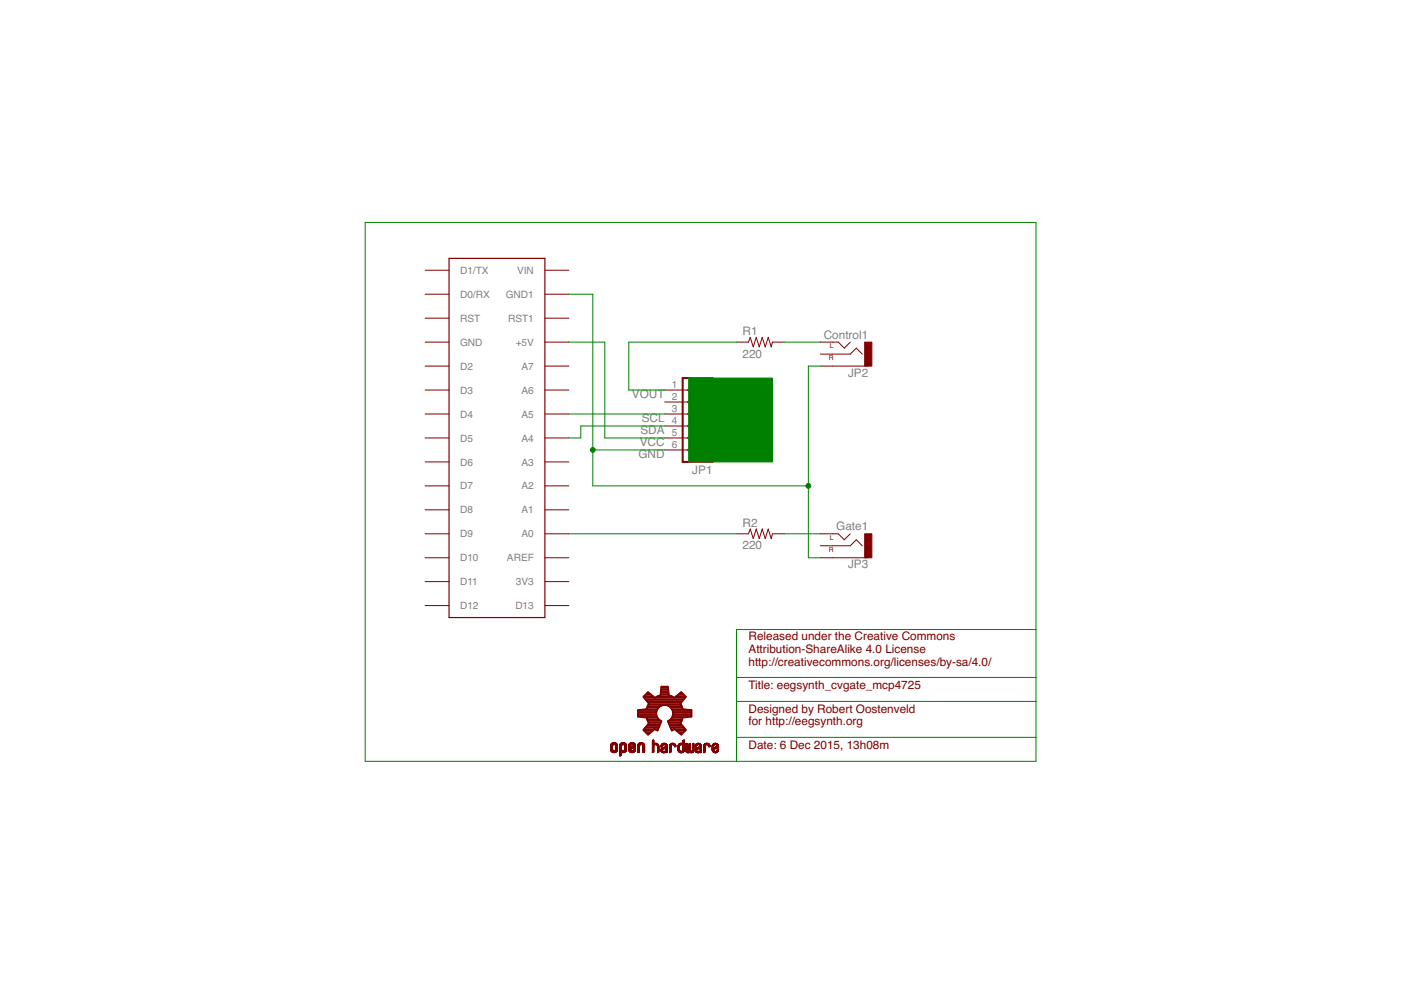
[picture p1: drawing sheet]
<svg xmlns="http://www.w3.org/2000/svg" width="297mm" height="210mm" viewBox="0 0 297 210" stroke-linecap="round" stroke-linejoin="round" font-family="sans-serif">
<path d="M95.2 54.8h20.3v76.1h-20.3z" fill="none" stroke="#800000" stroke-width=".25"/>
<g fill="none" stroke="#800000" stroke-width=".21">
<path d="M90.1 57.3h5.1M115.5 57.3h5.1M90.1 62.4h5.1M90.1 67.5h5.1M90.1 72.5h5.1M90.1 77.6h5.1M115.5 62.4h5.1M115.5 67.5h5.1M115.5 72.5h5.1M115.5 77.6h5.1M156.1 72.5h2.6l.4-1 .6 2.1 .6-2.1 .7 2.1 .6-2.1 .6 2.1 .7-2.1 .6 2.1 .3-1.1h2.5M173.9 72.5h3.8l1.3 1.3 1.3-1.3"/>
<path d="M173.9 77.6h10.2M173.9 75.1h6.4l1.2-1.3 1.3 1.3M90.1 82.7h5.1M90.1 87.8h5.1M90.1 92.9h5.1M90.1 97.9h5.1M115.5 82.7h5.1M115.5 87.8h5.1M115.5 92.9h5.1M115.5 97.9h5.1M140.9 82.7h5.1M140.9 87.8h5.1"/>
<path d="M140.9 92.9h5.1M140.9 85.2h5.1M140.9 90.3h5.1M140.9 95.4h5.1M90.1 103h5.1M90.1 108.1h5.1M90.1 113.2h5.1M90.1 118.3h5.1M115.5 103h5.1M115.5 108.1h5.1M115.5 113.2h5.1M115.5 118.3h5.1"/>
<path d="M156.1 113.2h2.6l.4-1 .6 2 .6-2 .7 2 .6-2 .6 2 .7-2 .6 2 .3-1h2.5M173.9 113.2h3.8l1.3 1.2 1.3-1.2M173.9 118.3h10.2M173.9 115.7h6.4l1.2-1.3 1.3 1.3M90.1 123.3h5.1M90.1 128.4h5.1M115.5 123.3h5.1M115.5 128.4h5.1M129.5 158.9h.4M129.5 158.8h.3M129.5 158.7h.3M129.5 158.6h.3"/>
<path d="M129.5 158.5h.3M129.5 158.4h.3M129.5 158.3h.3M129.5 158.2h.3M129.5 159l.5 .1M129.5 159h.4M129.5 158.9l.4 .1M129.5 158h.4M129.5 159.1h.5M129.5 159.2h1.4M129.5 157.8h1.3M129.6 159.2h1.2"/>
<path d="M129.6 157.8h1.2M129.6 157.7h1.1M129.6 159.3h1.1M129.7 157.6h1M129.7 159.4h1M129.8 159.5h.8M129.8 157.5h.8M129.9 158.1h-.4M129.9 157.5h.6M129.9 159.5h.6M129.9 157.9l-.4 .1M130 157.9h-.5"/>
<path d="M130 159.6h.3M130.1 157.8l-.6 .1M130.1 157.4h.2M130.2 157.8h.7M130.3 159.1h.6M130.3 157.9h.6M130.4 157.9h.5M130.5 159h.4M130.5 158h.4M130.5 158.1h.4M130.5 158.9h.4M130.5 158.8h.4"/>
<path d="M130.5 158.7h.4M130.5 158.6h.4M130.5 158.5h.4M130.5 158.4h.4M130.5 158.3h.4M130.5 158.2h.4M130.7 159.4h-1M130.8 159.3h-1.2M130.9 159l-.5 .1M131.4 160h.4M131.4 159.9h.4M131.4 159.8h.4"/>
<path d="M131.4 159.7h.4M131.4 159.6h.4M131.4 159.2h1.4M131.4 159.1h.6M131.4 159l.5 .1M131.4 159h.4M131.4 158.9l.4 .1M131.4 158.9h.4M131.4 158.8h.4M131.4 158.7h.4M131.4 158.6h.4M131.4 158.5h.4"/>
<path d="M131.4 158.4h.4M131.4 158.3h.4M131.4 158.2h.4M131.4 158.1h.4M131.4 157.8h1.4M131.5 157.7l1.2 .1M131.5 157.7h1.2M131.6 157.6h1M131.7 157.5h.8M131.8 158.1h-.4M131.8 157.5h.6M131.8 158h-.4"/>
<path d="M131.9 157.9l-.5 .1M132 157.9h-.6M132 159.6h.2M132 157.4h.2M132 157.8l-.6 .1M132.2 157.8l.6 .1M132.3 159.1h.5M132.3 157.9h.5M132.4 157.9h.4M132.4 159.5l-1 .1M132.4 159h.4M132.4 158h.4"/>
<path d="M132.4 158.1h.4M132.4 158.9h.4M132.5 158.8h.3M132.5 158.7h.3M132.5 158.6h.3M132.5 158.5h.3M132.5 158.4h.3M132.5 158.3h.3M132.5 158.2h.3M132.5 159.5h-1.1M132.6 159.4h-1.2M132.7 159.3h-1.3"/>
<path d="M132.8 159.2h-1.4M132.8 159l-.5 .1M133.3 159h.4M133.3 158.9h.4M133.3 158.4h1.4M133.3 158.3h.4M133.3 158.3h.3M133.3 158.2h.4M133.3 158.1h.4M133.3 159l.5 .1M133.3 159.1h.6M133.3 159.2h1.4"/>
<path d="M133.4 159.3h1.2M133.4 157.8h1.3M133.4 157.8h1.2M133.5 159.3h1.1M133.5 157.7h1.1M133.5 159.4h1M133.5 157.6h1M133.6 159.4h.9M133.6 159.5h.8M133.6 157.5h.8M133.7 158.2h-.4M133.7 158.1h-.4"/>
<path d="M133.7 157.5h.6M133.7 158h-.4M133.8 159.5h.5M133.8 158.8l-.5 .1M133.8 157.9l-.5 .1M133.8 158.8h-.5M133.9 157.9h-.6M133.9 159.6h.3M133.9 158.3h.8M133.9 157.4h.2M134 157.8l-.7 .1M134 158.7l-.7 .1"/>
<path d="M134 158.3h.7M134.1 158.7h-.8M134.1 157.8l.6 .1M134.1 158.2h.6M134.2 157.9h.5M134.2 158.6l-.9 .1M134.2 159.1h.5M134.2 158.2h.5M134.3 158h.4M134.3 159h.4M134.3 158.1h.4M134.3 158.6h-1"/>
<path d="M134.3 158.9h.4M134.4 158.8h.3M134.5 158.5l-1.2 .1M134.5 158.7h.2M134.6 158.5h-1.3M134.6 159.2h-1.2M134.7 158.7h.1M134.7 158.4l-1.4 .1M134.7 159.1h-.5M135.2 159.4h.4M135.2 159.3h.4M135.2 159.2h.4"/>
<path d="M135.2 159.1h.4M135.2 159h.4M135.2 158.9h.4M135.2 158.8h.4M135.2 158.7h.4M135.2 158.6h.4M135.2 158.5h.4M135.2 158.4h.4M135.2 158.3h.4M135.2 158.2h.4M135.2 159.5h.2M135.2 157.9h.5"/>
<path d="M135.3 157.8h1.3M135.3 157.8h1.2M135.4 157.7h1.1M135.4 157.6h1M135.5 159.5h-.3M135.6 157.5h.7M135.6 159.4h-.4M135.6 158.1h-.4M135.6 157.5h.6M135.7 158h-.5M135.8 157.9h-.6M135.8 157.4h.3"/>
<path d="M135.9 157.8l-.6 .1M136 157.8h.6M136.1 157.9h.5M136.2 157.9h.4M136.2 158h.5M136.2 158.1h.5M136.3 159.3h.4M136.3 159.2h.4M136.3 159.1h.4M136.3 159h.4M136.3 158.9h.4M136.3 158.8h.4"/>
<path d="M136.3 158.7h.4M136.3 158.6h.4M136.3 158.5h.4M136.3 158.4h.4M136.3 158.3h.4M136.3 158.2h.4M136.3 158.1h.4M136.3 159.5h.2M136.6 159.5h-.3M136.7 159.4h-.4M138.3 159.5h.2M138.3 157.1h.3"/>
<path d="M138.3 159.6h.1M138.3 159.4h.3M138.3 159.3h.3M138.3 159.2h.3M138.3 159.1h.3M138.3 159h.3M138.3 158.9h.3M138.3 158.8h.3M138.3 158.7h.3M138.3 158.6h.3M138.3 158.5h.3M138.3 158.4h.3"/>
<path d="M138.3 158.3h.3M138.3 158.2h.3M138.3 157.9h.5M138.3 157.9h1.3M138.3 157.8h1.2M138.3 157.7l1.1 .1M138.3 157.7h1.1M138.3 157.6h.3M138.3 157.5h.3M138.3 157.4h.3M138.3 157.3h.3M138.3 157.2h.3"/>
<path d="M138.3 157h.3M138.4 157h.2M138.5 156.9h.1M138.6 159.5h-.3M138.6 158.2h-.3M138.6 158.1h-.3M138.7 158.1h-.4M138.7 158h-.4M138.7 157.6h.6M138.8 157.6h.4M138.9 157.9h-.6M139.1 157.9h.5"/>
<path d="M139.2 157.9h.4M139.3 158h.3M139.3 158.1h.3M139.3 158.1h.4M139.4 158.3h.3M139.4 158.2h.3M139.4 159.6h.1M139.4 159.4h.3M139.4 159.3h.3M139.4 159.2h.3M139.4 159.1h.3M139.4 159h.3"/>
<path d="M139.4 158.9h.3M139.4 158.8h.3M139.4 158.7h.3M139.4 158.6h.3M139.4 158.5h.3M139.4 158.4h.3M139.6 159.5l-.2 .1M139.7 159.5h-.3M139.7 159.4h-.3M140.1 159.2h.4M140.1 159.1h.3M140.1 159l.3 .1"/>
<path d="M140.1 158.3h.3M140.1 158.2h.3M140.1 159.3h.5M140.1 158.9h.4M140.2 159.3h.8M140.2 159.4h.8M140.2 157.9h.4M140.3 158.4h-.2M140.3 157.9h1.1M140.3 159.4h.7M140.3 159.5h.7M140.3 157.8h1"/>
<path d="M140.4 157.8h.9M140.4 158.3h-.3M140.4 157.7h.8M140.4 159.5h.6M140.4 159h-.3M140.4 158.6h1.1M140.5 158.1h-.4M140.5 158.9l-.4 .1M140.5 159.6h.5M140.5 158.6h1M140.5 157.6h.6M140.5 158h-.3"/>
<path d="M140.6 157.6h.5M140.7 158.8l-.6 .1M140.7 158.5h.8M140.7 159.6h.1M140.7 158.8h-.5M140.7 157.9h-.5M140.8 158.5h.7M140.8 159.3h.1M140.9 158.7l-.7 .1M140.9 157.9h.5M140.9 158.4h.6M141 158.7h-.7"/>
<path d="M141 157.9h.4M141.1 158.3h.4M141.1 158h.3M141.1 158.1h.4M141.2 158.3h.3M141.2 158.1h.3M141.2 159.4h.3M141.2 159.3h.3M141.2 159.2h.3M141.2 159.1h.3M141.2 159h.3M141.2 158.9h.3"/>
<path d="M141.2 158.8h.3M141.2 158.7h.3M141.2 158.2h.3M141.2 159.6h.1M141.4 159.5l-.2 .1M141.5 159.5h-.3M141.5 158.6l-1.2 .1M141.9 159.6h.1M141.9 159.4h.3M141.9 159.3h.3M141.9 159.2h.3M141.9 159.1h.3"/>
<path d="M141.9 159h.3M141.9 158.9h.3M141.9 158.8h.3M141.9 158.7h.3M141.9 158.6h.3M141.9 158.5h.3M141.9 158.4h.3M141.9 158.3h.3M141.9 158.2h.3M142 157.9h1.2M142.1 157.8h1.1M142.1 159.5l-.2 .1"/>
<path d="M142.1 157.8h1M142.2 157.7h.8M142.2 159.5h-.3M142.2 159.4h-.3M142.3 158.1h-.4M142.3 157.6h.6M142.4 158h-.4M142.4 157.9l-.4 .1M142.4 157.6h.4M142.6 157.9h-.6M142.7 157.9h.5M142.8 157.9l.4 .1"/>
<path d="M142.9 158h.4M142.9 158.1h.4M143 158.1h.3M143 158.2h.3M143 158.3h.3M143.2 158.3h-.2M143.3 158.2h-.3M143.7 158.9h.3M143.7 158.8h.3M143.7 158.7h.3M143.7 158.6h.3M143.7 158.5h.3"/>
<path d="M143.7 158.4h.3M143.7 158.3h.3M143.7 159h.3M143.7 158.2h.3M143.8 159l.3 .1M143.8 158.2h.2M143.8 159.2h.3M143.8 159.1h.3M143.8 158.1h.3M143.8 159.2h.4M143.8 159.3h.5M143.9 159.3h1.1"/>
<path d="M143.9 159.4h1.1M143.9 157.8h1.2M144 159.4h.9M144 157.8h1.1M144 159.5h.9M144 157.7h1.1M144.1 158.1h-.3M144.1 159.5h.7M144.1 157.6h.6M144.2 159.6h.5M144.2 158h-.4M144.2 157.9l-.4 .1"/>
<path d="M144.2 157.6h.5M144.4 159.6h.1M144.4 157.9h-.6M144.5 157.9h.6M144.7 159.2h.4M144.7 157.9h.4M144.7 158h.4M144.7 158.1h.4M144.8 158.1h.3M144.8 159h.3M144.8 158.9h.3M144.8 158.8h.3"/>
<path d="M144.8 158.7h.3M144.8 158.6h.3M144.8 158.5h.3M144.8 158.4h.3M144.8 158.3h.3M144.8 158.2h.3M144.8 157.6h.3M144.8 157.5h.3M144.8 157.4h.3M144.8 157.3h.3M144.8 157.2h.3M144.8 157.1h.3"/>
<path d="M144.8 157h.3M144.9 157h.2M145 159.3h-.5M145 156.9h.1M145.1 159.2h-.4M145.1 159.1h-.3M145.1 159l-.3 .1M145.1 157.8l-1.2 .1M145.4 159l.3 .1M145.4 159h.3M145.4 158.9h.3M145.4 158.8h.3"/>
<path d="M145.4 158.7h.3M145.4 158.6h.3M145.4 158.5h.3M145.4 158.4h.3M145.4 158.3h.3M145.4 158.2h.3M145.4 158.1h.3M145.4 158h.3M145.4 157.9h.3M145.4 157.8h.3M145.4 159.3h.4M145.4 159.2h.3"/>
<path d="M145.4 159.1h.3M145.4 157.7h.3M145.5 159.4h1.5M145.5 159.5h1.4M145.5 157.6h.2M145.6 157.6h.1M145.6 159.5h.6M145.7 159.6h.4M145.9 159.6h.1M145.9 159.3h.7M146 159.2h.4M146.1 159.2h.3"/>
<path d="M146.1 159.1h.3M146.1 158.9h.3M146.1 158.8h.3M146.1 158.7h.3M146.1 159h.3M146.1 158.6h.3M146.1 158.5h.3M146.1 158.4h.3M146.1 158.3h.3M146.1 158.2h.3M146.1 158.1h.3M146.1 158h.3"/>
<path d="M146.1 157.9h.3M146.1 157.8h.3M146.1 157.7h.3M146.2 157.6h.2M146.3 159.5h.6M146.3 157.6h.1M146.4 159.6h.4M146.7 159.2h.4M146.8 159.2h.3M146.8 159.1h.3M146.8 159h.3M146.8 158.9h.3"/>
<path d="M146.8 158.8h.3M146.8 158.7h.3M146.8 158.6h.3M146.8 158.5h.3M146.8 158.4h.3M146.8 158.3h.3M146.8 158.2h.3M146.8 158.1h.3M146.8 158h.3M146.8 157.9h.3M146.8 157.8h.3M146.8 157.7h.3"/>
<path d="M146.9 157.6h.2M147 159.4h-1.5M147 157.6h.1M147 159.3h-1.6M147.1 159.3h-.5M147.4 159.2h.3M147.4 159.1h.3M147.4 159h.3M147.4 158.3h.3M147.4 158.2h.3M147.4 159.3h.5M147.4 159.3h.8"/>
<path d="M147.5 159.4h.8M147.5 158.4h-.1M147.5 157.9h1.1M147.5 157.8h1.1M147.6 159.5h.7M147.6 157.8h.9M147.6 158.3h-.2M147.7 159.5h.6M147.7 157.7h.8M147.7 158.6h1M147.7 158.1h-.3M147.7 158.9l-.3 .1"/>
<path d="M147.7 159.6h.5M147.8 158.9h-.4M147.8 158.6h.9M147.8 157.6h.5M147.8 158h-.4M147.8 157.9l-.4 .1M147.9 158.8l-.5 .1M147.9 158.5h.8M148 158.8h-.6M148 157.9h-.5M148 158.5h.7M148 159.3h.2"/>
<path d="M148.1 157.9h.6M148.1 158.7l-.7 .1M148.2 158.4h.5M148.2 158.7h-.7M148.3 157.9h.4M148.3 158.3h.4M148.3 158h.4M148.4 158.1h.3M148.4 158.3h.3M148.4 158.2h.3M148.5 159.6h.1M148.5 159.4h.2"/>
<path d="M148.5 159.3h.2M148.5 159.2h.2M148.5 159.1h.2M148.5 159h.2M148.5 158.9h.2M148.5 158.8h.2M148.5 158.7h.2M148.7 159.5l-.2 .1M148.7 159.5h-.2M148.7 158.6l-1.1 .1M149.2 159.6h.1M149.2 159.4h.3"/>
<path d="M149.2 159.3h.3M149.2 159.2h.3M149.2 159.1h.3M149.2 159h.3M149.2 158.9h.3M149.2 158.8h.3M149.2 158.7h.3M149.2 158.6h.3M149.2 158.5h.3M149.2 158.4h.3M149.2 158.3h.3M149.2 158.2h.3"/>
<path d="M149.2 157.9h.4M149.3 157.9h1.1M149.4 157.8h1M149.4 159.5l-.2 .1M149.4 157.8h.9M149.5 159.5h-.3M149.5 157.7h.8M149.5 158.2h-.3M149.5 158.1h-.3M149.6 157.6h.6M149.6 158h-.4M149.6 157.6h.5"/>
<path d="M149.8 157.9h-.5M149.9 157.9h.6M150.1 157.9h.4M150.1 158h.4M150.2 158.1h.3M150.2 158.1h.4M150.2 158.2h.4M150.5 158.3h-.2M151 159.1h.3M151 159h.3M151 158.5h1.2M151 158.5h.3"/>
<path d="M151 158.4h.3M151 158.3h.3M151 158.2h.3M151 158.1h.3M151 159.2h.4M151.1 159.3h.5M151.1 159.2h.3M151.1 159.3h1.1M151.1 157.9h1.1M151.2 157.8h1M151.2 157.8h.9M151.3 159.5h.8"/>
<path d="M151.3 157.7h.8M151.3 158.9l-.3 .1M151.3 158.2h-.3M151.3 159.5h.7M151.3 158.9h-.3M151.3 158.1h-.3M151.4 157.6h.6M151.4 158h-.4M151.4 159.6h.5M151.4 157.9l-.3 .1M151.4 157.6h.5M151.5 158.8l-.5 .1"/>
<path d="M151.6 158.8h-.6M151.6 157.9h-.5M151.6 159.6h.1M151.7 158.7l-.7 .1M151.7 158.4h.7M151.7 157.9h.6M151.8 158.7h-.8M151.8 158.3h.6M151.9 157.9l.4 .1M151.9 158h.4M152 158.6l-1 .1M152 158.3h.4"/>
<path d="M152 158.1h.3M152 159.1h.3M152 158.2h.4M152.1 159h.3M152.1 158.6h-1.1M152.1 158.2h.3M152.1 158.9h.3M152.1 159.4h-.9M152.2 159.4h-1M152.3 158.8h.1M152.3 159.3h-.5M152.3 159.2h-.4"/>
<path d="M152.3 158.5h-.8M152.3 159.2h-.3M152.3 158.4l-.7 .1M131.4 160.1h.4M131.4 160.3h.1M131.6 160.2h-.2M131.7 160.2h-.3M131.8 160.1h-.4"/>
</g>
<path d="M144.7 80.2h6.4v17.7h-6.4z" fill="none" stroke="#800000" stroke-width=".42"/>
<path d="M146 87.8h1.3M146 85.2h1.3M146 82.7h1.3M146 92.9h1.3M146 90.3h1.3M146 95.4h1.3" fill="none" stroke="#800000" stroke-width=".61"/>
<g fill="#800000" stroke="#800000" stroke-width=".21">
<path d="M183.3 72.5h1.5v5.1h-1.5z"/>
<path d="M183.3 113.2h1.5v5.1h-1.5z"/>
</g>
<g fill="none" stroke="#800000" stroke-width=".38">
<path d="M135.3 151.8h3.9M135.3 151.4h3.8M135.3 151.1h3.8M135.3 150.7h3.9M136.5 147.6h2M136.6 154.6h2.9M136.6 154.9h1.8M136.6 148h8.6M136.8 150.4h2.6M136.8 154.2h2.9M136.9 148.3h8.1M136.9 147.3h1.1"/>
<path d="M136.9 155.3h1.1M137.1 152.1l-1.8-.1v-1.4l1.8-.2 .5-1.2-1.2-1.5 1-1 1.4 1.2 1.2-.5 .2-1.8h1.4l.2 1.8 1.2 .5 1.4-1.2 1 1-1.1 1.5 .4 1.2 1.9 .2v1.4l-1.9 .1M137.1 152.1h2.3M137.1 153.9h2.7M137.2 148.7h7.5M137.2 150.1h2.4M137.2 152.5h2.4M137.2 146.9h.4M137.3 155.6h.2M137.3 149.7h2.8M137.3 152.8h2.8M137.4 153.5h2.6"/>
<path d="M137.5 149h6.9M137.5 153.2h2.6M137.5 149.4h6.9M139.4 150.4a1.77 1.77 0 0 0 .8 2.5l-.8 2-.6-.3-1.4 1.2-1-1 1.2-1.5-.5-1.2M139.4 150.4a1.77 1.77 0 0 1 3.1 0M139.5 147.6h2.8M140.1 147.3h1.7M140.1 146.9h1.7M140.1 146.6h1.6M140.2 146.2h1.5M140.2 145.9h1.4M141.7 153.2h2.6"/>
<path d="M141.7 152.8h2.8M141.8 149.7h2.7M141.9 153.5h2.5M142 153.9h2.7M142.2 154.2h2.8M142.2 152.5h2.5M142.2 150.1h2.5M142.3 154.6h3M142.5 152.1l-.9 .8 .8 2 .6-.3 1.4 1.2 1-1-1.1-1.5 .4-1.2M142.5 152.1h2.2M142.5 150.4h2.5M142.5 150.4l.2 .9-.2 .8"/>
<path d="M142.6 151.8h4M142.6 150.7h4M142.7 151.4h3.9M142.7 151.1h3.9M143.4 147.6h1.9M143.4 154.9h1.9M143.8 147.3h1.1M143.9 155.3h1M144.3 146.9h.3M144.3 155.6h.3"/>
</g>
<path d="M146 80.2h17.8v17.7h-17.8z" fill="#008000" stroke="#008000" stroke-width=".21"/>
<g fill="none" stroke="#008000" stroke-width=".21">
<path d="M77.4 47.2h142.2v114.2h-142.2zM120.6 72.5h7.6v20.4h12.7M120.6 62.4h5.1v40.6h45.7M156.1 72.5h-22.8v10.2h7.6M166.3 72.5h7.6M173.9 77.6h-2.5v40.7h2.5M120.6 87.8h20.3M125.7 95.4h15.2M140.9 90.3h-17.8v2.6h-2.5M120.6 113.2h35.5M166.3 113.2h7.6M219.6 133.5h-63.5v27.9"/>
<path d="M156.1 143.6h63.5M156.1 148.7h63.5M156.1 156.3h63.5"/>
</g>
<g fill="#008000" stroke="#008000" stroke-width=".21">
<circle cx="125.7" cy="95.4" r=".51"/>
<circle cx="171.4" cy="103" r=".51"/>
</g>
<g font-size="2.5" fill="#808080">
<text x="157.4" y="71">R1</text>
<text x="174.7" y="71.8">Control1</text>
<text x="157.4" y="75.8">220</text>
<text x="179.8" y="79.9">JP2</text>
<text x="134" y="84.5">VOUT</text>
<text x="136.1" y="89.6">SCL</text>
<text x="135.6" y="94.6">VCC</text>
<text x="135.8" y="92.1">SDA</text>
<text x="135.4" y="97.2">GND</text>
<text x="146.8" y="100.5">JP1</text>
<text x="157.4" y="111.7">R2</text>
<text x="177.3" y="112.4">Gate1</text>
<text x="157.4" y="116.5">220</text>
<text x="179.8" y="120.5">JP3</text>
</g>
<g font-size="2.5" fill="#800000">
<text x="158.7" y="135.8">Released under the Creative Commons</text>
<text x="158.7" y="138.4">Attribution-ShareAlike 4.0 License</text>
<text x="158.7" y="141.1">http://creativecommons.org/licenses/by-sa/4.0/</text>
<text x="158.7" y="146.2">Title: eegsynth_cvgate_mcp4725</text>
<text x="158.7" y="151.1">Designed by Robert Oostenveld</text>
<text x="158.7" y="153.8">for http://eegsynth.org</text>
<text x="158.7" y="158.9">Date: 6 Dec 2015, 13h08m</text>
</g>
<g font-size="2.1" fill="#808080">
<text x="97.5" y="58.1">D1/TX</text>
<text x="109.6" y="58.1">VIN</text>
<text x="97.5" y="63.1">D0/RX</text>
<text x="107.2" y="63.1">GND1</text>
<text x="97.5" y="68.2">RST</text>
<text x="107.7" y="68.2">RST1</text>
<text x="97.5" y="73.3">GND</text>
<text x="109.3" y="73.3">+5V</text>
<text x="97.5" y="78.4">D2</text>
<text x="97.5" y="83.5">D3</text>
<text x="110.6" y="78.4">A7</text>
<text x="110.6" y="83.5">A6</text>
<text x="142.5" y="82.3">1</text>
<text x="97.5" y="88.5">D4</text>
<text x="110.6" y="88.5">A5</text>
<text x="142.5" y="84.9">2</text>
<text x="142.5" y="87.4">3</text>
<text x="142.5" y="90">4</text>
<text x="97.5" y="93.6">D5</text>
<text x="110.6" y="93.6">A4</text>
<text x="142.5" y="92.5">5</text>
<text x="142.5" y="95">6</text>
<text x="97.5" y="98.7">D6</text>
<text x="110.6" y="98.7">A3</text>
<text x="97.5" y="103.8">D7</text>
<text x="110.6" y="103.8">A2</text>
<text x="97.5" y="108.9">D8</text>
<text x="97.5" y="113.9">D9</text>
<text x="110.6" y="108.9">A1</text>
<text x="110.6" y="113.9">A0</text>
<text x="97.5" y="119">D10</text>
<text x="107.5" y="119">AREF</text>
<text x="97.5" y="124.1">D11</text>
<text x="109.4" y="124.1">3V3</text>
<text x="97.5" y="129.2">D12</text>
<text x="109.3" y="129.2">D13</text>
</g>
<g font-size="1.4" fill="#800000">
<text x="175.7" y="76.4">R</text>
<text x="175.9" y="73.8">L</text>
<text x="175.7" y="117">R</text>
<text x="175.9" y="114.4">L</text>
</g>
</svg>
